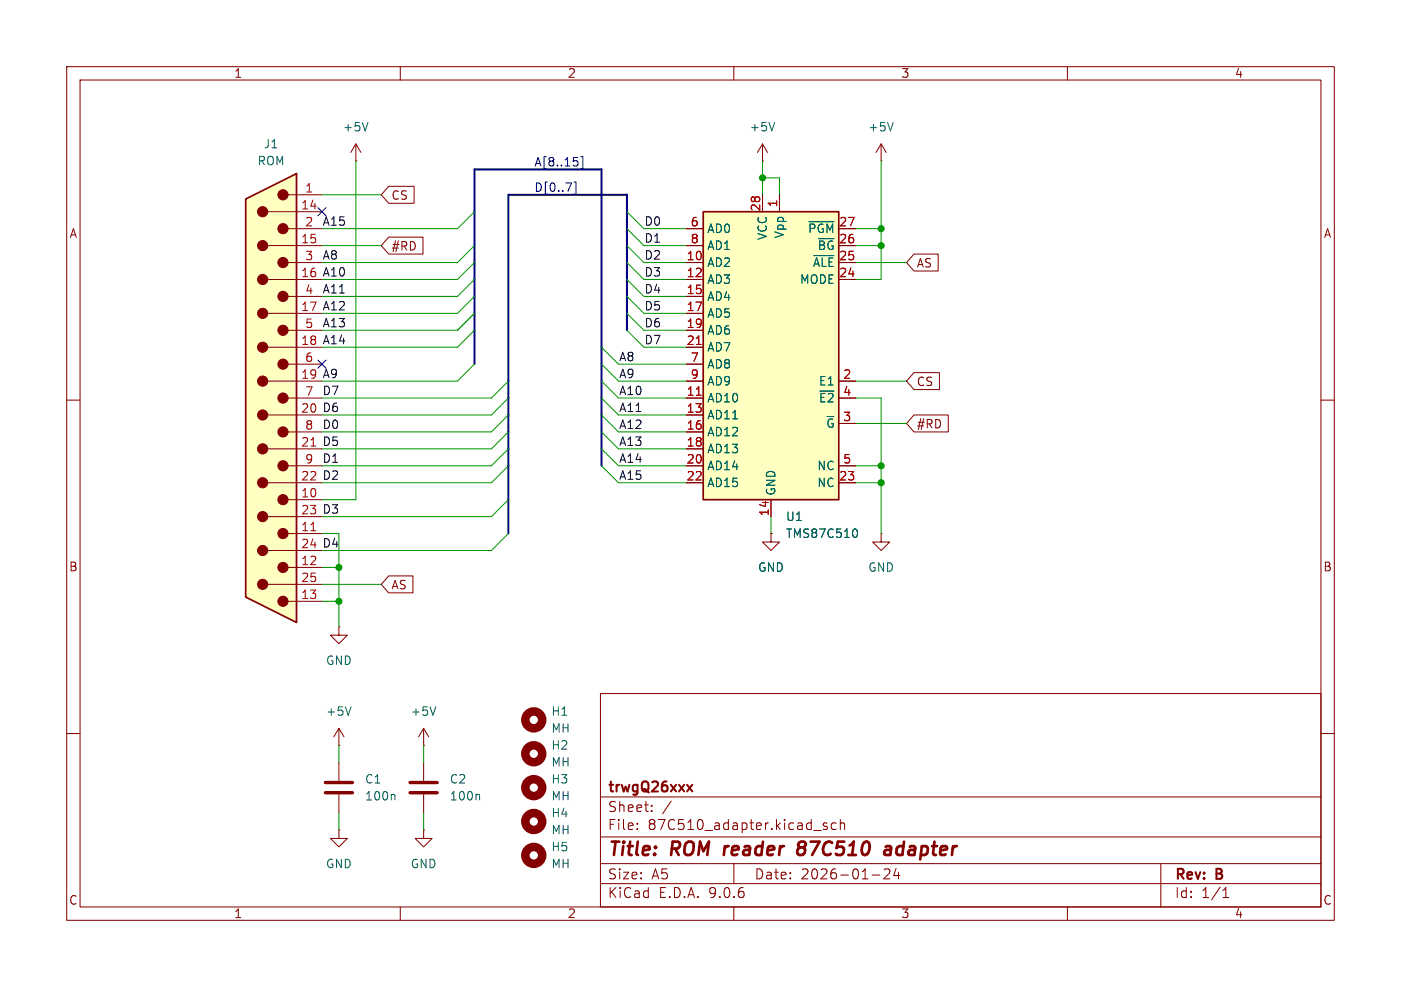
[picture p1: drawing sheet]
<svg xmlns="http://www.w3.org/2000/svg" width="210mm" height="148mm" viewBox="0 0 210 148" stroke-linecap="round" stroke-linejoin="round" font-family="sans-serif">
<g fill="none" stroke="#840000" stroke-width=".15">
<path d="M10 10h190v128h-190zM12 12h186v124h-186zM60 10v2M110 10v2M160 10v2M10 60h2M198 60h2M10 110h2M90 104h108v32h-108zM90 119.5h108M198 110h2M60 136v2"/>
<path d="M90 132.5h108M90 129.5h108M90 125.5h108M95.5 124.2v.2M95.5 123.5v.1M97.7 121.5v.2M97.7 120.8v.1M100.6 120.1l-1.3 1.9M110 136v2M110 129.5v3M124 123.5l-.4-.1-.2 .2 .1 .2 .5 .2v.3h-.6M125.3 123.5l-.4-.1-.3 .3v.4l.2 .2h.5"/>
<path d="M126 123.5a.37 .37 0 0 1 .6 .1v.8M126 122.9v1.5M130.8 131.2h1.1M132.5 130.4l.3-.1 .5 .1a.41 .41 0 0 1 0 .5l-.8 .9h.9M134.3 130.2l-.3 1.1h.9M134.7 130.8v1M160 136v2M174 129.5v6.5M183.3 134.6h.9M183.3 133.5l.5-.4v1.5"/>
</g>
<path d="M108.7 126.9l-.2 1.3M120 127.1a.65 .65 0 0 0-.3 1 .66 .66 0 0 0 .8-.1M120 127.1h.4M120.4 127.1l.1 .1M120.5 126.2a.66 .66 0 0 0-.8 .4v.3l.3 .2M120.6 127l-.2 .1M132.7 127l.2-.1 .6 .1 .1 .2-.2 1M133.6 127.4h-.7a.4 .4 0 0 0-.4 .4 .4 .4 0 0 0 .3 .4l.7-.1" fill="none" stroke="#840000" stroke-width=".4"/>
<path d="M103 117.7l.8 1M103.8 117.7l-.8 1" fill="none" stroke="#840000" stroke-width=".3"/>
<path d="M36.8 29.8l7.6-3.8v67.3l-7.6-3.8z" fill="#ffffc2"/>
<g fill="none" stroke="#840000" stroke-width=".15">
<path d="M40.1 36.8h8.2M40.1 31.8h8.2M43.2 39.4h5.1M43.2 34.3h5.1M43.2 29.2h5.1M114.3 24.1h.1M114.3 21.6l-.8 1.3M114.3 21.6l.8 1.3M114.3 21.6v2.5M132.1 24.1h.1M132.1 21.6l-.8 1.3M132.1 21.6l.7 1.3"/>
<path d="M132.1 21.6v2.5M40.1 57.2h8.2M40.1 52.1h8.2M40.1 47h8.2M40.1 41.9h8.2M43.2 59.7h5.1M43.2 54.6h5.1M43.2 49.5h5.1M43.2 44.5h5.1M40.1 77.5h8.2M40.1 72.4h8.2M40.1 67.3h8.2"/>
<path d="M40.1 62.2h8.2M43.2 74.9h5.1M43.2 69.9h5.1M43.2 64.8h5.1M40.1 87.6h8.2M40.1 82.6h8.2M43.2 90.2h5.1M43.2 85.1h5.1M43.2 80h5.1M50.8 94v1.3h1.3l-1.3 1.2-1.3-1.2h1.3M50.8 94h.1M115.6 80v1.3h1.2l-1.2 1.3-1.3-1.3h1.3"/>
<path d="M115.6 80h.1M132.1 80v1.3h1.2l-1.2 1.3-1.3-1.3h1.3M132.1 80h.1"/>
</g>
<path d="M36.8 29.8l7.6-3.8v67.3l-7.6-3.8z" fill="none" stroke="#840000" stroke-width=".25"/>
<g fill="#840000" stroke="#840000" stroke-width=".15">
<circle cx="42.4" cy="90.2" r=".76"/>
<circle cx="42.4" cy="85.1" r=".76"/>
<circle cx="42.4" cy="80" r=".76"/>
<circle cx="42.4" cy="74.9" r=".76"/>
<circle cx="42.4" cy="69.8" r=".76"/>
<circle cx="42.4" cy="64.8" r=".76"/>
<circle cx="42.4" cy="59.7" r=".76"/>
<circle cx="42.4" cy="54.6" r=".76"/>
<circle cx="42.4" cy="49.5" r=".76"/>
<circle cx="42.4" cy="44.4" r=".76"/>
<circle cx="42.4" cy="39.4" r=".76"/>
<circle cx="42.4" cy="34.3" r=".76"/>
<circle cx="42.4" cy="29.2" r=".76"/>
<circle cx="39.4" cy="87.6" r=".76"/>
<circle cx="39.4" cy="82.5" r=".76"/>
<circle cx="39.4" cy="77.5" r=".76"/>
<circle cx="39.4" cy="72.4" r=".76"/>
<circle cx="39.4" cy="67.3" r=".76"/>
<circle cx="39.4" cy="62.2" r=".76"/>
<circle cx="39.4" cy="57.1" r=".76"/>
<circle cx="39.4" cy="52.1" r=".76"/>
<circle cx="39.4" cy="47" r=".76"/>
<circle cx="39.4" cy="41.9" r=".76"/>
<circle cx="39.4" cy="36.8" r=".76"/>
<circle cx="39.4" cy="31.7" r=".76"/>
</g>
<path d="M46.6 79.6h.7M46.6 66.9h.7" fill="none" stroke="#a90000" stroke-width=".15"/>
<path d="M116.1 18.4l-.4 1.2M133.9 18.4l-.4 1.2" fill="none" stroke="#006464" stroke-width=".15"/>
<path d="M105.4 31.8h20.3v43.1h-20.3z" fill="#ffffc2"/>
<path d="M105.4 31.8h20.3v43.1h-20.3z" fill="none" stroke="#840000" stroke-width=".25"/>
<g fill="none" stroke="#840000" stroke-width=".15">
<path d="M53.3 24.1h.1M53.3 21.6l-.7 1.3M53.3 21.6l.8 1.3M53.3 21.6v2.5M58.3 27.9h3.8v2.6h-3.8l-1.2-1.3zM58.3 35.6h5.1v2.5h-5.1l-1.2-1.3zM102.9 34.3h2.5M102.9 36.8h2.5M102.9 39.4h2.5M114.3 29.2v2.6M116.8 29.2v2.6M125.7 34.3h2.6"/>
<path d="M125.7 36.8h2.6M125.7 39.4h2.6M137 38.1h3.6v2.5h-3.6l-1.1-1.2zM102.9 41.9h2.5M102.9 44.5h2.5M102.9 47h2.5M102.9 49.5h2.5M102.9 52.1h2.5M102.9 54.6h2.5M102.9 57.2h2.5M102.9 59.7h2.5M125.7 41.9h2.6"/>
<path d="M125.7 57.2h2.6M125.7 59.7h2.6M137 55.9h3.8v2.5h-3.8l-1.1-1.2zM102.9 62.2h2.5M102.9 64.8h2.5M102.9 67.3h2.5M102.9 69.9h2.5M102.9 72.4h2.5M115.6 74.9v2.6M125.7 69.9h2.6M125.7 72.4h2.6M125.7 63.5h2.6"/>
<path d="M137 62.2h5.1v2.6h-5.1l-1.1-1.3zM58.3 86.4h3.6v2.5h-3.6l-1.2-1.3zM115.6 80h.1M50.8 111.8h.1M50.8 109.2v2.6M50.8 114.3v2.8M50.8 119.1v2.8M50.8 109.2l-.8 1.3M50.8 109.2l.8 1.3M63.5 111.8h.1M63.5 109.2v2.6M63.5 114.3v2.8"/>
<path d="M63.5 119.1v2.8M63.5 109.2l-.8 1.3M63.5 109.2l.8 1.3M50.8 124.5v1.2h1.3l-1.3 1.3-1.3-1.3h1.3M50.8 124.5h.1M63.5 124.5v1.2h1.3l-1.3 1.3-1.3-1.3h1.3M63.5 124.5h.1"/>
</g>
<path d="M104.4 51.7h.7M104.4 59.3h.7" fill="none" stroke="#a90000" stroke-width=".15"/>
<path d="M55.2 18.4l-.5 1.2M121.3 33.2h3.7M122 38.3h3M122.9 58.6h2.1M128.1 79.3a.69 .69 0 0 1 .5 .5 .69 .69 0 0 1-.3 .7l-.2 .1M52.6 106l-.4 1.3M59 119.1l.2 .2v.7M65.3 106l-.4 1.3M71.7 119.1l.2 .2v.7" fill="none" stroke="#006464" stroke-width=".15"/>
<g fill="none" stroke="#840000" stroke-width="1.3">
<circle cx="80" cy="118.1" r="1.27"/>
<circle cx="80" cy="107.9" r="1.27"/>
<circle cx="80" cy="113" r="1.27"/>
<circle cx="80" cy="128.3" r="1.27"/>
<circle cx="80" cy="123.2" r="1.27"/>
</g>
<path d="M48.8 117.3h4M48.8 118.9h4M61.5 117.3h4M61.5 118.9h4" fill="none" stroke="#840000" stroke-width=".51"/>
<path d="M47.7 31.1l1.2 1.3M48.9 31.1l-1.2 1.3M86 27.3h.3v1.8h-.3M86.6 24.2v.6M87.1 23.5h.3v1.8h-.3M47.7 54l1.2 1.2M48.9 54l-1.2 1.2" fill="none" stroke="#000084" stroke-width=".15"/>
<path d="M71.1 54.6v-29.2h19.1v44.5M94 49.5v-20.3h-17.8v50.8" fill="none" stroke="#000084" stroke-width=".3"/>
<g fill="none" stroke="#009600" stroke-width=".15">
<path d="M48.3 36.8h8.8M48.3 29.2h8.8M53.3 24.1v50.8h-5M71.1 39.4l-2.5 2.5h-20.3M71.1 31.8l-2.5 2.5h-20.3M71.1 36.8l-2.5 2.6h-20.3M94 39.4l2.5 2.5h6.4M94 31.8l2.5 2.5h6.4M94 36.8l2.5 2.6h6.4M94 34.3l2.5 2.5h6.4M114.3 26.7h2.5v2.5M114.3 24.1v5.1"/>
<path d="M128.3 34.3h3.8M128.3 39.4h7.6M128.3 36.8h3.8M132.1 24.1v17.8h-3.8M71.1 44.5l-2.5 2.5h-20.3M71.1 47l-2.5 2.5h-20.3M71.1 41.9l-2.5 2.6h-20.3M71.1 54.6l-2.5 2.6h-20.3M71.1 49.5l-2.5 2.6h-20.3M76.2 57.2l-2.5 2.5h-25.4M76.2 59.7l-2.5 2.5h-25.4M90.2 54.6l2.5 2.6h10.2"/>
<path d="M90.2 57.2l2.5 2.5h10.2M90.2 59.7l2.5 2.5h10.2M90.2 52.1l2.5 2.5h10.2M94 44.5l2.5 2.5h6.4M94 47l2.5 2.5h6.4M94 41.9l2.5 2.6h6.4M94 49.5l2.5 2.6h6.4M128.3 59.7h3.8v20.3M128.3 57.2h7.6M76.2 69.9l-2.5 2.5h-25.4M76.2 62.2l-2.5 2.6h-25.4M76.2 64.8l-2.5 2.5h-25.4"/>
<path d="M76.2 67.3l-2.5 2.6h-25.4M76.2 74.9l-2.5 2.6h-25.4M90.2 69.9l2.5 2.5h10.2M90.2 62.2l2.5 2.6h10.2M90.2 64.8l2.5 2.5h10.2M90.2 67.3l2.5 2.6h10.2M115.6 77.5v2.5M128.3 72.4h3.8M128.3 69.9h3.8M128.3 63.5h7.6M48.3 80h2.5v14M48.3 90.2h2.5"/>
<path d="M48.3 87.6h8.8M48.3 85.1h2.5M76.2 80l-2.5 2.6h-25.4M50.8 111.8v2.5M63.5 111.8v2.5M50.8 121.9v2.6M63.5 121.9v2.6"/>
</g>
<g fill="#009600" stroke="#009600" stroke-width=".15">
<circle cx="132.1" cy="69.9" r=".46"/>
<circle cx="132.1" cy="36.8" r=".46"/>
<circle cx="132.1" cy="34.3" r=".46"/>
<circle cx="132.1" cy="72.4" r=".46"/>
<circle cx="114.3" cy="26.7" r=".46"/>
<circle cx="50.8" cy="85.1" r=".46"/>
<circle cx="50.8" cy="90.2" r=".46"/>
</g>
<g font-size="2.8" fill="#840000">
<text x="91" y="128.9">Title:</text>
<text x="100.7" y="128.9">ROM</text>
<text x="109.4" y="128.9">reader</text>
<text x="121.2" y="128.9">87C510</text>
<text x="135.1" y="128.9">adapter</text>
</g>
<g font-size="2.1" fill="#840000">
<text x="91" y="119.2">trwgQ26xxx</text>
<text x="91" y="124.7">File:</text>
<text x="91" y="122">Sheet:</text>
<text x="97.1" y="124.7">87C510_adapter.kicad_sch</text>
<text x="91" y="134.9">KiCad</text>
<text x="91" y="132.1">Size:</text>
<text x="97.7" y="132.1">A5</text>
<text x="98.7" y="134.9">E.D.A.</text>
<text x="106.3" y="134.9">9.0.6</text>
<text x="113" y="132.1">Date:</text>
<text x="120" y="132.1">2026-01-24</text>
<text x="176" y="132.3">Rev:</text>
<text x="176" y="134.9">Id:</text>
<text x="180.1" y="134.9">1/1</text>
<text x="182.4" y="132.3">B</text>
</g>
<g font-size="1.8" fill="#840000">
<text x="35" y="11.9">1</text>
<text x="85" y="11.9">2</text>
<text x="135" y="11.9">3</text>
<text x="185" y="11.9">4</text>
<text x="10.3" y="35.9">A</text>
<text x="58.6" y="30.2">CS</text>
<text x="198.4" y="35.9">A</text>
<text x="58.6" y="37.8">#RD</text>
<text x="137.3" y="40.3">AS</text>
<text x="137.3" y="58.1">CS</text>
<text x="137.3" y="64.5">#RD</text>
<text x="10.3" y="85.9">B</text>
<text x="58.6" y="88.6">AS</text>
<text x="198.3" y="85.9">B</text>
<text x="10.3" y="135.9">C</text>
<text x="35" y="137.9">1</text>
<text x="85" y="137.9">2</text>
<text x="135" y="137.9">3</text>
<text x="185" y="137.9">4</text>
<text x="198.3" y="135.9">C</text>
</g>
<g font-size="1.8" fill="#006464">
<text x="39.4" y="22.5">J1</text>
<text x="51.3" y="19.9">+5V</text>
<text x="112.3" y="19.9">+5V</text>
<text x="130" y="19.9">+5V</text>
<text x="38.5" y="25">ROM</text>
<text x="105.9" y="35.2">AD0</text>
<text x="117.7" y="35.8" transform="rotate(-90 117.7 35.8)">Vpp</text>
<text x="121" y="35.2">~{PGM}</text>
<text x="105.9" y="37.7">AD1</text>
<text x="105.9" y="40.2">AD2</text>
<text x="115.2" y="36.1" transform="rotate(-90 115.2 36.1)">VCC</text>
<text x="121.8" y="40.2">~{ALE}</text>
<text x="122.5" y="37.7">~{BG}</text>
<text x="105.9" y="42.8">AD3</text>
<text x="105.9" y="45.3">AD4</text>
<text x="105.9" y="47.9">AD5</text>
<text x="119.8" y="42.8">MODE</text>
<text x="105.9" y="50.4">AD6</text>
<text x="105.9" y="52.9">AD7</text>
<text x="105.9" y="55.5">AD8</text>
<text x="105.9" y="58">AD9</text>
<text x="122.7" y="58">E1</text>
<text x="105.9" y="60.6">AD10</text>
<text x="105.9" y="63.1">AD11</text>
<text x="105.9" y="65.6">AD12</text>
<text x="122.7" y="60.6">~{E2}</text>
<text x="123.7" y="64.4">~{G}</text>
<text x="105.9" y="68.2">AD13</text>
<text x="105.9" y="70.7">AD14</text>
<text x="122.4" y="70.7">NC</text>
<text x="105.9" y="73.3">AD15</text>
<text x="116.4" y="74.4" transform="rotate(-90 116.4 74.4)">GND</text>
<text x="122.4" y="73.3">NC</text>
<text x="117.7" y="78.3">U1</text>
<text x="117.7" y="80.9">TMS87C510</text>
<text x="113.5" y="86">GND</text>
<text x="130" y="86">GND</text>
<text x="48.8" y="99.9">GND</text>
<text x="48.8" y="107.5">+5V</text>
<text x="61.5" y="107.5">+5V</text>
<text x="82.6" y="107.5">H1</text>
<text x="82.6" y="110.1">MH</text>
<text x="82.6" y="112.6">H2</text>
<text x="54.6" y="117.7">C1</text>
<text x="67.3" y="117.7">C2</text>
<text x="82.6" y="115.2">MH</text>
<text x="82.6" y="117.7">H3</text>
<text x="54.6" y="120.2">100n</text>
<text x="67.3" y="120.2">100n</text>
<text x="82.6" y="125.3">MH</text>
<text x="82.6" y="120.2">MH</text>
<text x="82.6" y="122.8">H4</text>
<text x="48.8" y="130.4">GND</text>
<text x="61.5" y="130.4">GND</text>
<text x="82.6" y="130.4">MH</text>
<text x="82.6" y="127.9">H5</text>
</g>
<g font-size="1.8" fill="#a90000">
<text x="45.6" y="29">1</text>
<text x="45" y="31.5">14</text>
<text x="45.6" y="34">2</text>
<text x="103.4" y="34">6</text>
<text x="114" y="31.8" transform="rotate(-90 114 31.8)">28</text>
<text x="116.6" y="31.2" transform="rotate(-90 116.6 31.2)">1</text>
<text x="125.7" y="34">27</text>
<text x="45" y="41.7">16</text>
<text x="45" y="36.6">15</text>
<text x="45.6" y="39.1">3</text>
<text x="102.8" y="39.1">10</text>
<text x="102.8" y="41.7">12</text>
<text x="103.4" y="36.6">8</text>
<text x="125.7" y="36.6">26</text>
<text x="125.7" y="39.1">25</text>
<text x="125.7" y="41.7">24</text>
<text x="45" y="46.7">17</text>
<text x="45.6" y="44.2">4</text>
<text x="102.8" y="44.2">15</text>
<text x="102.8" y="46.7">17</text>
<text x="45" y="51.8">18</text>
<text x="45.6" y="49.3">5</text>
<text x="102.8" y="49.3">19</text>
<text x="102.8" y="51.8">21</text>
<text x="45" y="56.9">19</text>
<text x="45.6" y="59.4">7</text>
<text x="45.6" y="54.4">6</text>
<text x="102.8" y="59.4">11</text>
<text x="103.4" y="54.4">7</text>
<text x="103.4" y="56.9">9</text>
<text x="126.3" y="56.9">2</text>
<text x="126.3" y="59.4">4</text>
<text x="45" y="62">20</text>
<text x="45.6" y="64.5">8</text>
<text x="102.8" y="62">13</text>
<text x="102.8" y="64.5">16</text>
<text x="126.3" y="63.2">3</text>
<text x="45" y="67.1">21</text>
<text x="45.6" y="69.6">9</text>
<text x="102.8" y="67.1">18</text>
<text x="102.8" y="69.6">20</text>
<text x="126.3" y="69.6">5</text>
<text x="45" y="77.2">23</text>
<text x="45" y="74.7">10</text>
<text x="45" y="72.1">22</text>
<text x="102.8" y="72.1">22</text>
<text x="115.3" y="77.5" transform="rotate(-90 115.3 77.5)">14</text>
<text x="125.7" y="72.1">23</text>
<text x="45" y="82.3">24</text>
<text x="45" y="79.8">11</text>
<text x="45" y="89.9">13</text>
<text x="45" y="87.4">25</text>
<text x="45" y="84.8">12</text>
</g>
<g font-size="1.8" fill="#000084">
<text x="80" y="28.9">D[0..7]</text>
<text x="80" y="25.1">A[8..15]</text>
</g>
<g font-size="1.8" fill="#0f0f0f">
<text x="48.3" y="33.9">A15</text>
<text x="96.5" y="33.9">D0</text>
<text x="48.3" y="39">A8</text>
<text x="48.3" y="41.6">A10</text>
<text x="96.5" y="39">D2</text>
<text x="96.5" y="36.5">D1</text>
<text x="96.5" y="41.6">D3</text>
<text x="48.3" y="46.6">A12</text>
<text x="48.3" y="44.1">A11</text>
<text x="96.5" y="44.1">D4</text>
<text x="96.5" y="46.6">D5</text>
<text x="48.3" y="51.7">A14</text>
<text x="48.3" y="49.2">A13</text>
<text x="96.5" y="49.2">D6</text>
<text x="96.5" y="51.7">D7</text>
<text x="48.3" y="59.3">D7</text>
<text x="48.3" y="56.8">A9</text>
<text x="92.7" y="54.3">A8</text>
<text x="92.7" y="56.8">A9</text>
<text x="92.7" y="59.3">A10</text>
<text x="48.3" y="61.9">D6</text>
<text x="48.3" y="64.4">D0</text>
<text x="92.7" y="64.4">A12</text>
<text x="92.7" y="61.9">A11</text>
<text x="48.3" y="69.5">D1</text>
<text x="48.3" y="67">D5</text>
<text x="92.7" y="67">A13</text>
<text x="92.7" y="69.5">A14</text>
<text x="48.3" y="77.1">D3</text>
<text x="48.3" y="72">D2</text>
<text x="92.7" y="72">A15</text>
<text x="48.3" y="82.2">D4</text>
</g>
</svg>
